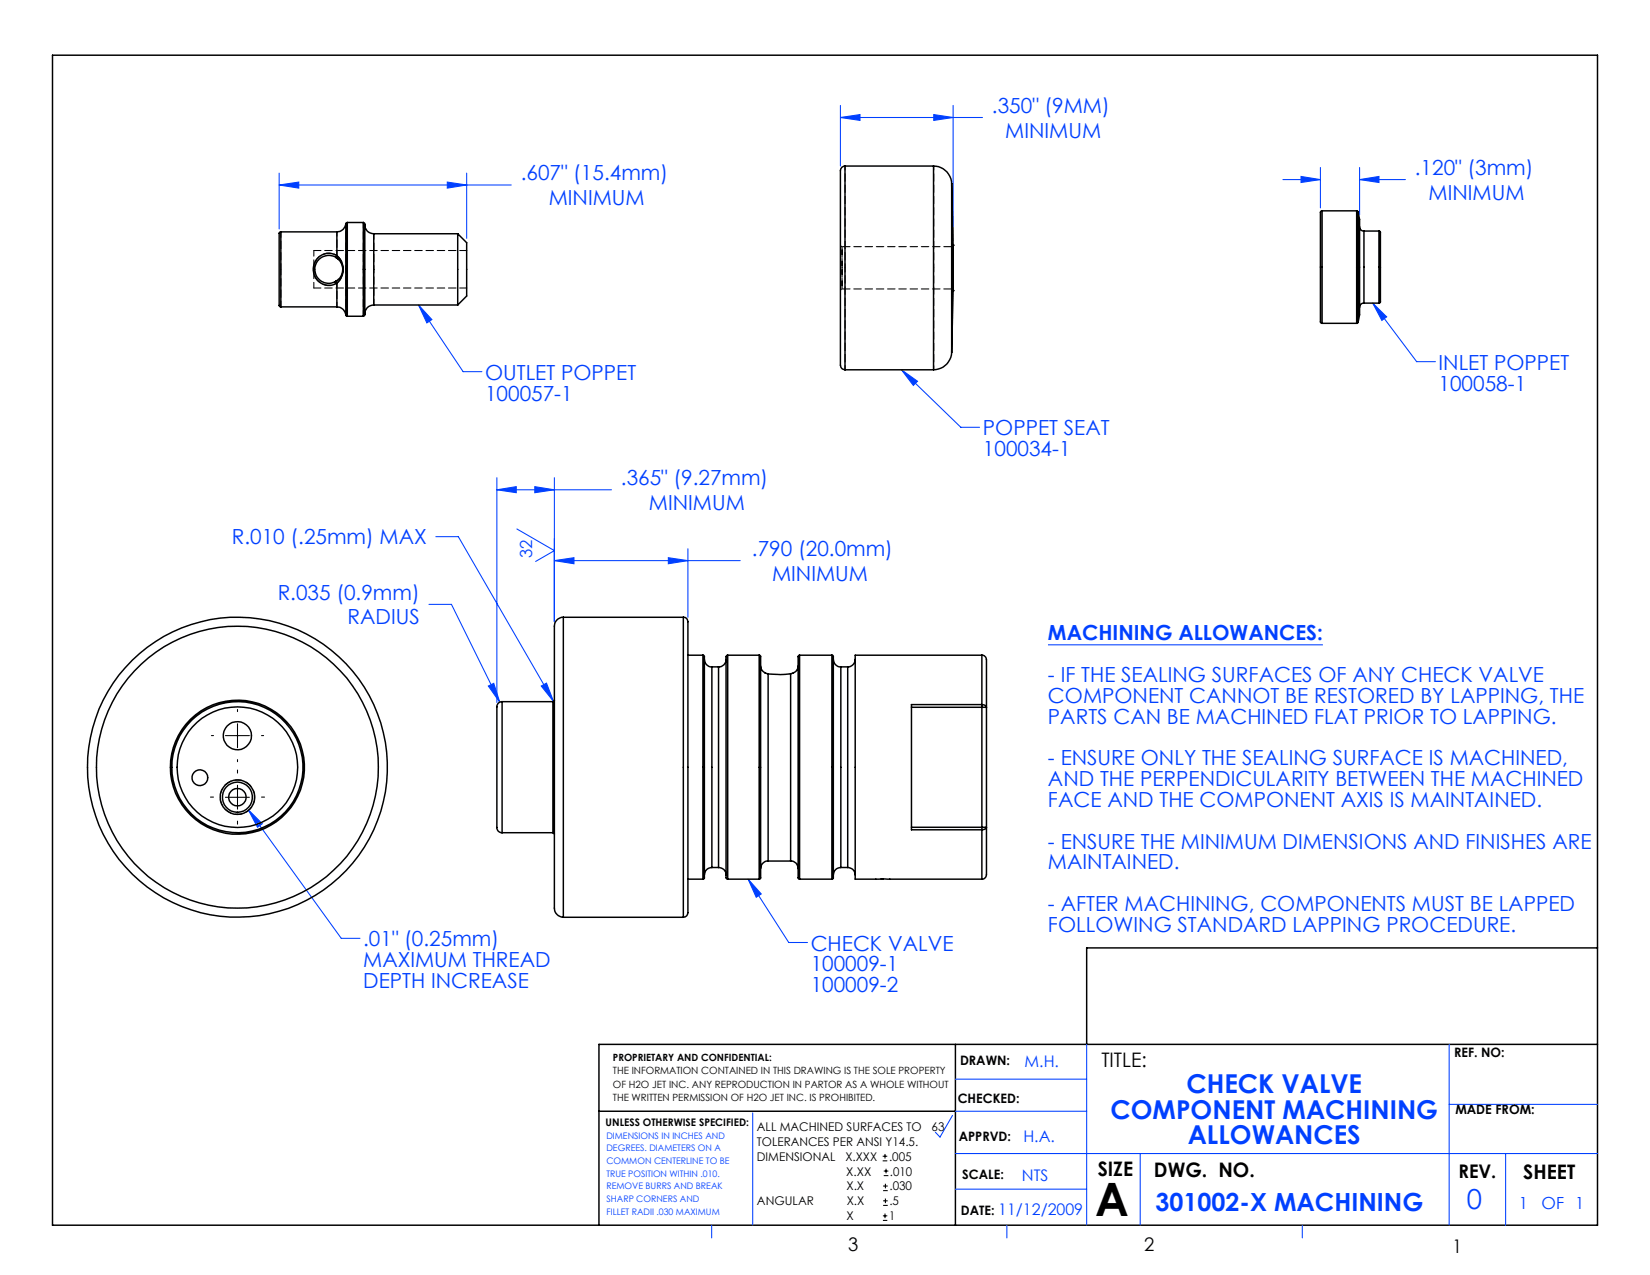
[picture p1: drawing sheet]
<svg xmlns="http://www.w3.org/2000/svg" width="279mm" height="216mm" viewBox="0 0 279 216" stroke-linecap="round" stroke-linejoin="round" font-family="sans-serif">
<path d="M8.9 9.3h261.6v198.2h-261.6zM161.8 176.8v30.7M270.5 176.8h-169.1v30.7M270.5 160.5h-86.5v16.3M101.4 188.2h60.4" fill="none" stroke="#000" stroke-width=".25"/>
<g fill="none" stroke="#0040ff" stroke-width=".18">
<path d="M142.3 19.9l3.3-.5v1zM142.3 17.9v10.2M142.3 19.9h24.1M158.1 19.4l3.3 .5-3.3 .5zM161.4 17.9v22.8M47.3 31.3l3.3-.5v1.1zM47.3 29.3v9.5M47.3 31.3h39.3M75.7 30.8l3.3 .5-3.3 .6zM79 29.3v11.1M217.2 30.4h6.4M220.3 29.9l3.3 .5-3.3 .5z"/>
<path d="M223.6 28.4v6.8M230.2 30.4l3.3-.5v1zM230.2 28.4v8M230.2 30.4h7.8M70.9 51.6l7.5 11.3h3.2M70.9 51.6l2.2 2.5-.8 .6zM232.4 51.3l2.4 2.4-.8 .6zM232.4 51.3l7.5 9.9h3.2M152.6 62.6l2.8 2-.7 .7zM152.6 62.6l10.1 9.8h3.2M73.8 90.9h3.8l16.1 27.9M84.1 82.9l3.3-.5v1z"/>
<path d="M84.1 80.9v38.1M84.1 82.9h19.4M87.5 89.6l6.4 3.6-3.2 1.9M90.6 82.4l3.3 .5-3.3 .5zM93.9 94.9l3.3-.5v1.1zM93.9 80.9v24.4M93.9 94.9h31.4M113.2 94.4l3.3 .5-3.3 .6zM116.5 92.9v11.6M72.6 102.3h3.8l8.2 16.6M82.7 116.2l.9-.5 1 3.2zM91.7 116.2l.8-.5 1.2 3.1z"/>
<path d="M177.5 109.2h46.5M42.1 137.1l2.3 2.4-.8 .6zM42.1 137.1l15.7 21.8h3.2M126.7 148.9l2.2 2.5-.8 .5zM126.7 148.9l6.9 10.7h3.1M184 176.8v30.7M245.4 176.8v30.7M127.5 188.5v19M161.3 188.9l-2.1 3.6-.8-.8M161.8 195.3h108.7M161.8 188.2h22.2M161.8 182.7h22.2"/>
<path d="M193.1 195.3v12.2M245.4 187h25.1M255 195.3v12.2M120.5 207.5v2.1M161.8 201.4h22.2M170.5 207.5v2.1M220.5 207.5v2.1"/>
</g>
<path d="M43.1 135a2.92 2.92 0 0 1-4.3 2.5 2.92 2.92 0 0 1-.2-5 2.92 2.92 0 0 1 4.5 2.2v.3" fill="none" stroke="#000" stroke-width=".18" stroke-dasharray="1.3 .6" stroke-linecap="butt"/>
<path d="M36.2 135h-.6M36.2 124.6h-.4M40.2 130.9v-.5M40.2 139v.6M40.2 120.5v-.4M40.2 128.6v.4M44.3 135h.5M44.3 124.6h.3" fill="none" stroke="#000" stroke-width=".18" stroke-dasharray="15.2 1.3 1.3 1.3"/>
<path d="M38.2 135h4M38.2 124.6h4M40.2 122.6v4M40.2 133v4" fill="none" stroke="#000" stroke-width=".18"/>
<g fill="#0040ff">
<path d="M42.1 137.1l2.3 2.4-.8 .6z"/>
<path d="M126.7 148.9l2.2 2.5-.8 .5zM152.6 62.6l2.8 2-.7 .7zM70.9 51.6l2.2 2.5-.8 .6zM232.4 51.3l2.4 2.4-.8 .6z"/>
<path d="M84.1 82.9l3.3-.5v1zM90.6 82.4l3.3 .5-3.3 .5zM82.7 116.2l1.9 2.7-1-3.2zM93.9 94.9l3.3-.5v1.1zM113.2 94.4l3.3 .5-3.3 .6zM91.7 116.2l2 2.6-1.2-3.1zM158.1 19.4l3.3 .5-3.3 .5zM142.3 19.9l3.3-.5v1zM75.7 30.8l3.3 .5-3.3 .6zM47.3 31.3l3.3-.5v1.1zM230.2 30.4l3.3-.5v1zM220.3 29.9l3.3 .5-3.3 .5z"/>
</g>
<g fill="none" stroke="#000" stroke-width=".25">
<path d="M47.6 39.3l-.3 .2v12.3l.3 .2M47.6 39.3v12.7M47.6 39.3h9.4M57 39.3v4M58.6 37.9a1.52 1.52 0 0 1-1.6 1.4M58.6 37.9v15.4M58.8 37.7l-.2 .2M58.8 37.7v15.9M58.8 37.7h2.7M61.5 37.7l.3 .2v15.4l-.3 .3M61.5 37.7v15.9M61.8 38.1a1.49 1.49 0 0 0 1.5 1.5"/>
<path d="M63.3 39.6v12M63.3 39.6h14.2M77.5 39.6v12M77.5 39.6l1.5 1.5v9l-1.5 1.5M143.1 28.1a.93 .93 0 0 0-.8 1.3v32.3a.82 .82 0 0 0 .8 .9M143.1 28.1v34.5M143.1 28.1h15M158.1 28.1a3.1 3.1 0 0 1 3 3M158.1 28.1v34.5M161.1 31.1v28.6M161.1 31.1l.3 10.4M223.9 35.7l-.3 .2v18.6l.3 .3"/>
<path d="M223.9 35.7v19.1M223.9 35.7h5.8M229.7 35.7l.3 .2M229.7 35.7v19.1M230 35.9l.2 1.2v16.2l-.2 1.2M230 35.9v18.6M230.2 38.4a.72 .72 0 0 0 .8 .7M231 39.1v12.2M231 39.1h2.5M233.5 39.1l.3 .2v11.9l-.3 .1M233.5 39.1v12.2M47.6 52h9.4"/>
<path d="M56.9 47.6l.1 .3M56.9 43.6a2.35 2.35 0 0 1 0 4M56.9 43.6a2.36 2.36 0 0 0-3.6 2 2.36 2.36 0 0 0 3.6 2M56.9 43.6l.3 .2M57 52a1.56 1.56 0 0 1 1.6 1.3M57 43.3a3.1 3.1 0 0 1 0 4.6M57 43.3l-.1 .3M57 43.3a2.68 2.68 0 0 0-4 2.3 2.68 2.68 0 0 0 4 2.3M57 47.9v4.1M57.1 47.5l-.4 .2M58.6 53.3l.2 .3M58.8 53.6h2.7"/>
<path d="M63.3 51.6a1.49 1.49 0 0 0-1.5 1.6M63.3 51.6h14.2M161.1 59.7a3.1 3.1 0 0 1-3 2.9M161.4 41.5h.1M161.4 49.2h.1M161.4 41.5v7.7M161.4 49.2l-.3 10.5M223.9 54.8h5.8M230 54.5l-.3 .3M231 51.3a.72 .72 0 0 0-.8 .8M231 51.3h2.5M143.1 62.6h15"/>
<path d="M85 118.8a1.01 1.01 0 0 0-.9 1.4v19a1.8 1.8 0 0 0 .4 1.7l.5 .1M85 118.8v22.2M85 118.8h8.6M93.6 118.8v22.2M93.9 118.6l-.3 .2M95.4 104.5a1.6 1.6 0 0 0-1.5 2v45.9a4.1 4.1 0 0 0 .2 2.2l.4 .4 .9 .3M95.4 104.5v50.8M95.4 104.5h20.3M115.7 104.5a1.01 1.01 0 0 1 .8 1.4v47a3.6 3.6 0 0 1-.2 2.2l-.6 .2M115.7 104.5v50.8M116.5 110.9h2.5M119 110.9l.3 .2v37.6l-.3 .2"/>
<path d="M119 110.9v38M119.3 111.7a1.26 1.26 0 0 0 1.2 1.2M120.5 112.9v34M120.5 112.9h1.2M121.7 112.9v34M122.9 111.7a1.21 1.21 0 0 1-1.2 1.2M123.2 110.9l-.3 .3v37.4l.3 .3M123.2 110.9v38M123.2 110.9h5.4M128.6 110.9l.2 .2v37.6l-.2 .2M128.6 110.9v38M128.8 112.8a1.35 1.35 0 0 0 .8 1.1l.5 .2"/>
<path d="M130.1 114.1v31.7M133.9 114.1l-1.7 .1-2.1-.1M133.9 114.1v31.7M135.1 112.8a1.42 1.42 0 0 1-.8 1.2l-.4 .1M135.4 110.9l-.3 .3v37.5l.3 .2M135.4 110.9v38M135.4 110.9h5.5M140.9 110.9l.2 .2v37.6l-.2 .2M140.9 110.9v38M141.1 111.7a1.26 1.26 0 0 0 1.3 1.2M142.4 112.9v34M142.4 112.9h1.1"/>
<path d="M143.5 112.9v34M144.8 111.7a1.26 1.26 0 0 1-1.3 1.2M154.3 119.8h12M166.3 110.9a.84 .84 0 0 1 .7 1.1v7.8M166.3 110.9h-21.5v38h21.5M166.3 119.3h-12v21.2h12M166.3 119.8h.7M166.3 119.3v.5M166.3 119.3a.75 .75 0 0 1 .7 .5M166.3 110.9v8.4M166.3 119.8v20.3M167 119.8v20.3"/>
<path d="M85 141h8.6M93.6 141l.3 .3M95.4 155.3h20.3M116.5 148.9h2.5M120.5 146.9a1.26 1.26 0 0 0-1.2 1.3M120.5 146.9h1.2M121.7 146.9a1.21 1.21 0 0 1 1.2 1.3M123.2 148.9h5.4M130.1 145.8a1.26 1.26 0 0 0-1.3 1.3M130.1 145.8h3.8M133.9 145.8a1.21 1.21 0 0 1 1.2 1.3M135.4 148.9h5.5"/>
<path d="M142.4 146.9a1.26 1.26 0 0 0-1.3 1.3M142.4 146.9h1.1M143.5 146.9a1.26 1.26 0 0 1 1.3 1.3M149.2 148.8h.4M154.3 140.1h12M166.3 140.1v.4M166.3 140.1h.7M166.3 140.5v8.4M167 140.1v7.4a1.01 1.01 0 0 1-.7 1.4M167 140.1a.79 .79 0 0 1-.7 .4"/>
<circle cx="33.8" cy="131.7" r="1.33"/>
<circle cx="40.2" cy="129.9" r="10.2"/>
<circle cx="40.2" cy="124.6" r="2.39"/>
<circle cx="40.2" cy="129.9" r="11.3"/>
<circle cx="40.2" cy="135" r="2.55"/>
<circle cx="40.2" cy="129.9" r="23.9"/>
<circle cx="40.2" cy="129.9" r="11.1"/>
<circle cx="40.2" cy="135" r="2.91"/>
<circle cx="40.2" cy="129.9" r="25.4"/>
<circle cx="40.2" cy="135" r="1.48"/>
</g>
<path d="M53.1 48.8h26M79.1 42.4h-26M142.6 45.3v-3.5v7.1v-3.6M161.2 45.3v-3.5v7.1v-3.6" fill="none" stroke="#000" stroke-width=".18" stroke-dasharray="1.3 .6" stroke-dashoffset=".1"/>
<path d="M53.3 45.7v-.1M56.9 43.6l.2-.3M57.1 47.9l-.2-.3M142.3 49.2l.3-.3M142.6 41.8l-.3-.3M161.2 48.9l.2 .3M161.4 41.5l-.2 .3" fill="none" stroke="#000" stroke-width=".18" stroke-dasharray="1.3 .6"/>
<path d="M57.1 47.9a3.1 3.1 0 0 0 0-4.6M142.6 48.9h18.6M161.2 41.8h-18.6" fill="none" stroke="#000" stroke-width=".18" stroke-dasharray="1.3 .6" stroke-dashoffset="-.1"/>
<path d="M58.6 37.9v15.4M143.1 45.3v-17.2M158.1 45.3v-17.2M161.4 45.3v-3.8M161.4 49.2v-3.9M143.1 62.6v-17.3M158.1 62.6v-17.3" fill="none" stroke="#000" stroke-width=".18" stroke-dasharray="1.3 .6" stroke-dashoffset=".6"/>
<path d="M161.2 45.3v-14.2M161.2 59.6v-14.3" fill="none" stroke="#000" stroke-width=".18" stroke-dasharray="1.3 .6" stroke-dashoffset=".2"/>
<path d="M57.1 43.3a2.67 2.67 0 0 0-4 2.3 2.67 2.67 0 0 0 4 2.3" fill="none" stroke="#000" stroke-width=".18" stroke-dasharray="1.3 .6" stroke-dashoffset=".7"/>
<path d="M61.5 37.7v15.8M63.3 39.6v12M47.6 45.6v-6.4M47.6 51.9v-6.3M53.1 42.4v6.4" fill="none" stroke="#000" stroke-width=".18" stroke-dasharray="1.3 .6" stroke-dashoffset=".3"/>
<path d="M57.1 39.2v4.1M57.1 47.9v4M58.8 45.6v-7.9M58.8 53.5v-7.9" fill="none" stroke="#000" stroke-width=".18" stroke-dasharray="1.3 .6" stroke-dashoffset=".5"/>
<g fill="none" stroke="#000" stroke-width=".18">
<path d="M149.5 196.6h.7M149.5 195.8h.7M149.6 199.1h.8M149.6 198.3h.8M149.9 195.4v.8M150 197.9v.8M149.5 206.7h.7M149.5 205.9h.7M149.5 201.6h.8M149.5 200.8h.8M149.5 204.1h.8M149.5 203.3h.8"/>
<path d="M149.9 205.5v.8M149.9 200.4v.8M149.9 203v.7"/>
</g>
<text font-size="7.8" x="185.5" y="206">A</text>
<text font-size="4.7" fill="#0040ff" x="248.4" y="204.7">0</text>
<g font-size="4.4" fill="#0040ff">
<text x="200.9" y="185.1">CHECK VALVE</text>
<text x="188" y="189.4">COMPONENT MACHINING</text>
<text x="201.1" y="193.7">ALLOWANCES</text>
</g>
<text font-size="4.2" fill="#0040ff" x="195.7" y="205.1">301002-X MACHINING</text>
<g font-size="3.5" fill="#0040ff">
<text x="168" y="19.1">.350&quot; (9MM)</text>
<text x="170.2" y="23.3">MINIMUM</text>
<text x="239.6" y="29.6">.120&quot; (3mm)</text>
<text x="88.2" y="30.6">.607&quot; (15.4mm)</text>
<text x="92.9" y="34.7">MINIMUM</text>
<text x="241.9" y="33.8">MINIMUM</text>
<text x="82.1" y="64.3">OUTLET POPPET</text>
<text x="243.6" y="62.6">INLET POPPET</text>
<text x="82.1" y="67.8">100057-1</text>
<text x="243.6" y="66.1">100058-1</text>
<text x="166.4" y="73.7">POPPET SEAT</text>
<text x="166.4" y="77.3">100034-1</text>
<text x="105.1" y="82.1">.365&quot; (9.27mm)</text>
<text x="109.9" y="86.3">MINIMUM</text>
<text x="39.3" y="92.2">R.010 (.25mm) MAX</text>
<text x="127.3" y="94.2">.790 (20.0mm)</text>
<text x="47" y="101.6">R.035 (0.9mm)</text>
<text x="130.7" y="98.4">MINIMUM</text>
<text x="58.8" y="105.7">RADIUS</text>
<text x="177.5" y="108.4">MACHINING ALLOWANCES:</text>
<text x="177.5" y="115.5">- IF THE SEALING SURFACES OF ANY CHECK VALVE</text>
<text x="177.5" y="119">COMPONENT CANNOT BE RESTORED BY LAPPING, THE</text>
<text x="177.5" y="122.5">PARTS CAN BE MACHINED FLAT PRIOR TO LAPPING.</text>
<text x="177.5" y="129.6">- ENSURE ONLY THE SEALING SURFACE IS MACHINED,</text>
<text x="177.5" y="133.1">AND THE PERPENDICULARITY BETWEEN THE MACHINED</text>
<text x="177.5" y="136.6">FACE AND THE COMPONENT AXIS IS MAINTAINED.</text>
<text x="177.5" y="143.7">- ENSURE THE MINIMUM DIMENSIONS AND FINISHES ARE</text>
<text x="177.5" y="147.2">MAINTAINED.</text>
<text x="177.5" y="154.3">- AFTER MACHINING, COMPONENTS MUST BE LAPPED</text>
<text x="61.5" y="160.2">.01&quot; (0.25mm)</text>
<text x="137.3" y="161">CHECK VALVE</text>
<text x="177.5" y="157.8">FOLLOWING STANDARD LAPPING PROCEDURE.</text>
<text x="61.5" y="163.7">MAXIMUM THREAD</text>
<text x="61.5" y="167.3">DEPTH INCREASE</text>
<text x="137.3" y="164.5">100009-1</text>
<text x="137.3" y="168">100009-2</text>
</g>
<g font-size="3.4">
<text x="186.5" y="180.7">TITLE:</text>
<text x="185.9" y="199.1">SIZE</text>
<text x="195.4" y="199.2">DWG. NO.</text>
<text x="257.9" y="199.6">SHEET</text>
</g>
<g font-size="3.2">
<text x="247" y="199.5">REV.</text>
<text x="143.6" y="211.9">3</text>
<text x="193.7" y="211.8">2</text>
<text x="246" y="212.1">1</text>
</g>
<g font-size="2.8" fill="#0040ff">
<text x="90.1" y="94.5" transform="rotate(-90 90.1 94.5)">32</text>
<text x="257.2" y="204.7">1</text>
<text x="261.1" y="204.7">OF 1</text>
</g>
<g font-size="2.7" fill="#0040ff">
<text x="173.5" y="180.7">M.H.</text>
<text x="173.3" y="193.4">H.A.</text>
<text x="173" y="200">NTS</text>
<text x="169" y="205.8">11/12/2009</text>
</g>
<g font-size="2.2">
<text x="246.2" y="179">REF. NO:</text>
<text x="162.6" y="180.4">DRAWN:</text>
<text x="162.2" y="186.8">CHECKED:</text>
<text x="246.4" y="188.7">MADE FROM:</text>
<text x="162.3" y="193.2">APPRVD:</text>
<text x="162.9" y="199.6">SCALE:</text>
<text x="162.7" y="205.8">DATE:</text>
</g>
<g font-size="2">
<text x="128.2" y="191.5">ALL MACHINED SURFACES TO</text>
<text x="157.8" y="191.5">63</text>
<text x="128.2" y="194">TOLERANCES PER ANSI Y14.5.</text>
<text x="128.2" y="196.5">DIMENSIONAL</text>
<text x="143.1" y="196.5">X.XXX</text>
<text x="150.5" y="196.5">.005</text>
<text x="143.3" y="199.1">X.XX</text>
<text x="143.3" y="201.6">X.X</text>
<text x="150.6" y="201.6">.030</text>
<text x="150.7" y="199.1">.010</text>
<text x="128.2" y="204.1">ANGULAR</text>
<text x="143.4" y="206.6">X</text>
<text x="143.4" y="204.1">X.X</text>
<text x="150.6" y="206.6">1</text>
<text x="150.6" y="204.1">.5</text>
</g>
<text font-size="1.8" x="102.6" y="190.6">UNLESS OTHERWISE SPECIFIED:</text>
<g font-size="1.7">
<text x="103.8" y="179.7">PROPRIETARY AND CONFIDENTIAL:</text>
<text x="103.8" y="181.9">THE INFORMATION CONTAINED IN THIS DRAWING IS THE SOLE PROPERTY</text>
<text x="103.8" y="184.2">OF H2O JET INC. ANY REPRODUCTION IN PARTOR AS A WHOLE WITHOUT</text>
<text x="103.8" y="186.5">THE WRITTEN PERMISSION OF H2O JET INC. IS PROHIBITED.</text>
</g>
<g font-size="1.5" fill="#0040ff">
<text x="102.7" y="192.8">DIMENSIONS IN INCHES AND</text>
<text x="102.7" y="194.9">DEGREES. DIAMETERS ON A</text>
<text x="102.7" y="197.1">COMMON CENTERLINE TO BE</text>
<text x="102.7" y="199.2">TRUE POSITION WITHIN .010.</text>
<text x="102.7" y="201.4">REMOVE BURRS AND BREAK</text>
<text x="102.7" y="203.5">SHARP CORNERS AND</text>
<text x="102.7" y="205.7">FILLET RADII .030 MAXIMUM</text>
</g>
</svg>
